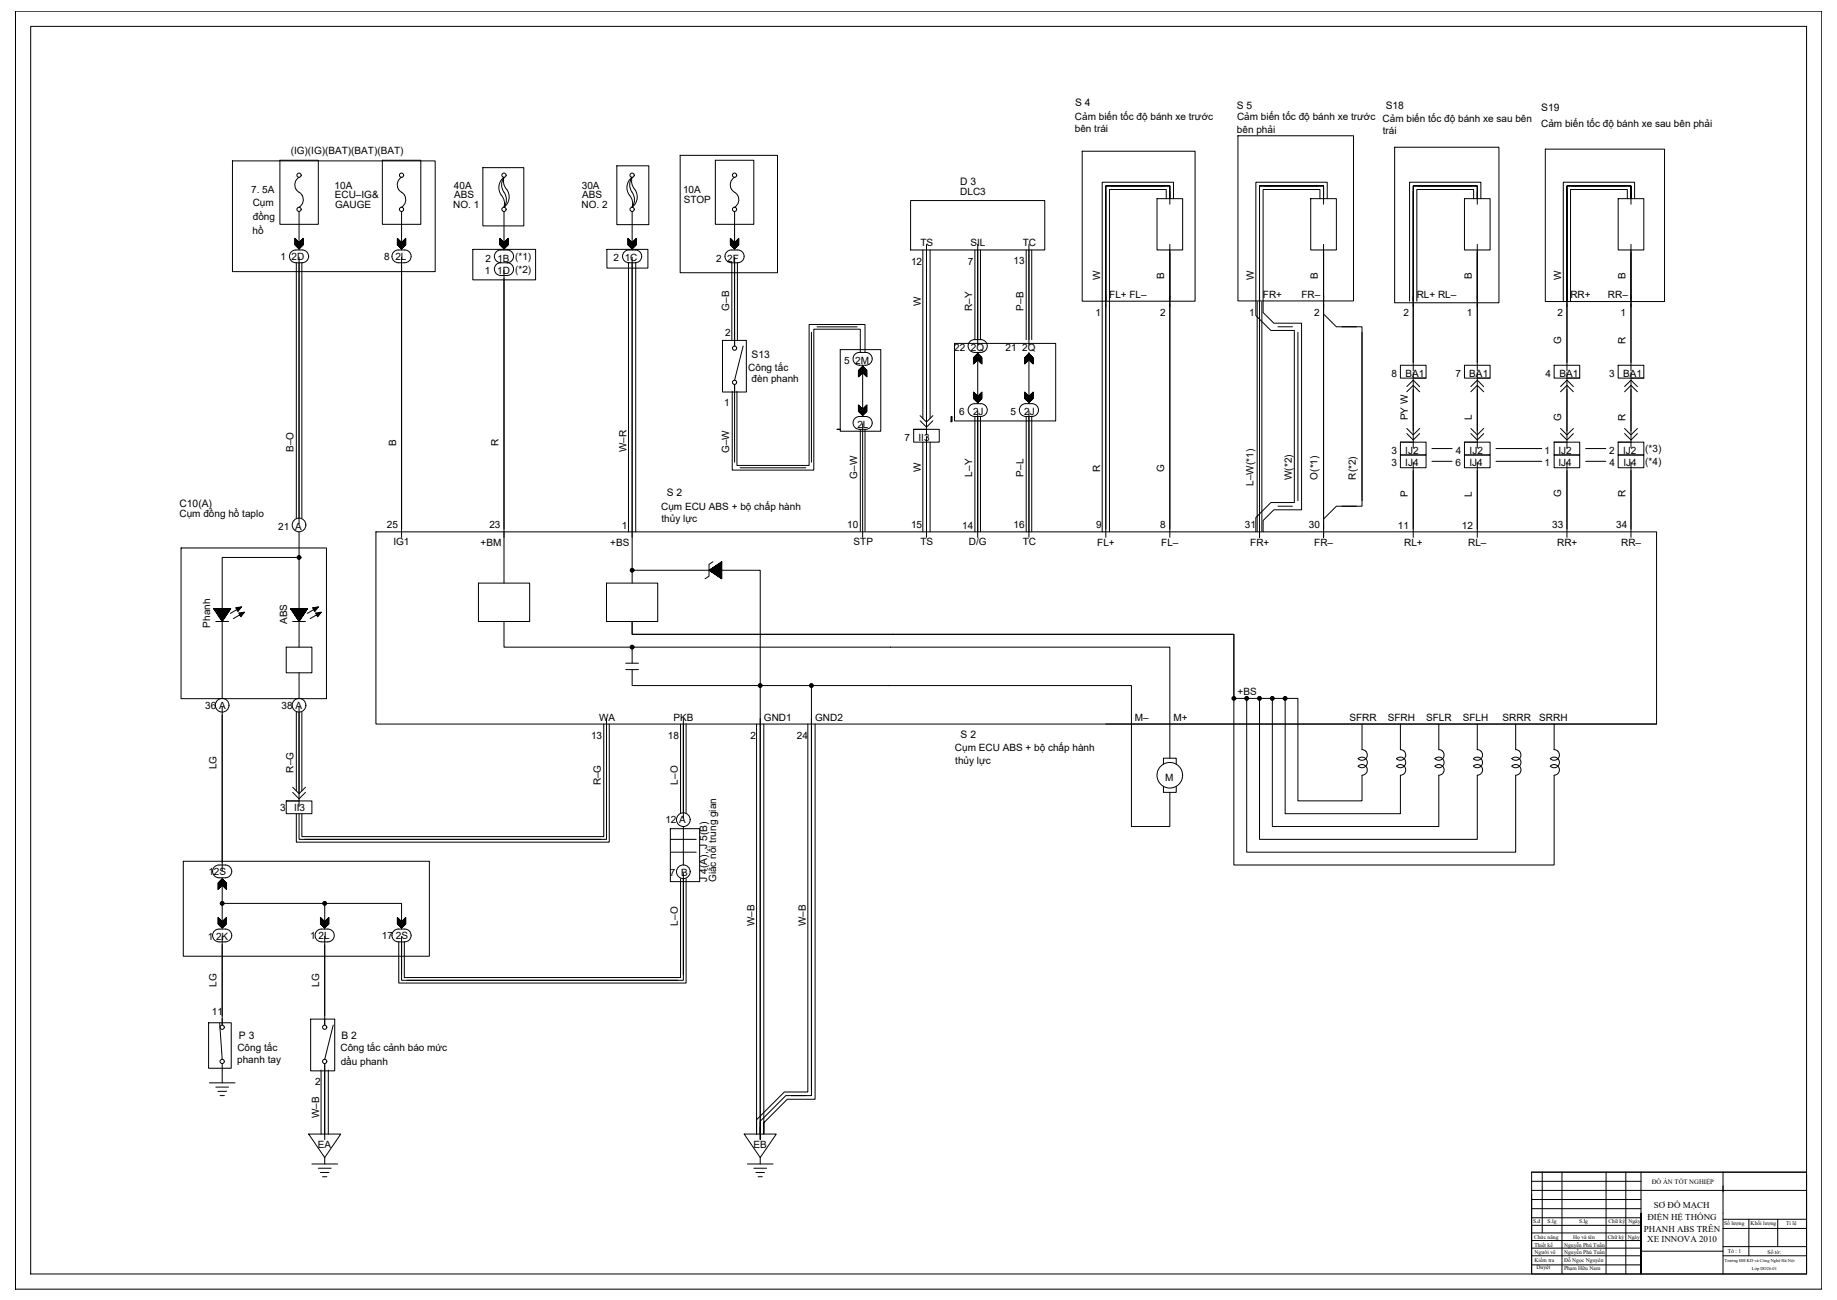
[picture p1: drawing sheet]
<svg xmlns="http://www.w3.org/2000/svg" width="1189mm" height="841mm" viewBox="0 0 1189 841" stroke-linecap="round" stroke-linejoin="round" font-family="sans-serif">
<!-- layer: PDF_Geometry -->
<g fill="none" stroke="#000" stroke-width=".65">
<path d="M181 104h25v41h-25zM194 115a6 6 0 0 0 1 11 6 6 0 0 1-1 8M247 104h25v41h-25zM260 115a6 6 0 0 0 1 11 6 6 0 0 1-1 8M326 115a9 9 0 0 0 3 9 8 8 0 0 1-3 10 9 9 0 0 0-1-11 8 8 0 0 1 1-8zM326 115a9 9 0 0 0-1 13l2 3-1 3M409 115a9 9 0 0 0-1 13l1 3v3M409 115a9 9 0 0 0 2 9 8 8 0 0 1-2 10 9 9 0 0 0-1-11 8 8 0 0 1 1-8zM463 104h25v41h-25zM475 115a6 6 0 0 0 2 11 6 6 0 0 1-2 8M194 137v25M260 137v25"/>
<path d="M326 137v25M409 137v25M475 137v25M194 157l-3-3v4l3 3 2-3v-4l-2 3-3-2v3v-3l1 4v-3v4v-4h1v4v-3l1 4v-4v4v-4v3l1-4v4v-5v4l1-4v3M260 157l-3-3v4l3 3 3-3v-4l-3 3-3-2v3l1-3v4v-3v4h1v-4v4v-3l1 4v-4v4v-4l1 3v-4v4l1-5v4v-4v3M326 157l-3-3v4l3 3 3-3v-4l-3 3-2-2v3v-3l1 4v-3v4v-4l1 4v-3v4v-4v4l1-4v3l1-4v3v-4v4l1-4v3M409 157l-3-3v4l3 3 3-3v-4l-3 3-2-2v3v-3v4v-3l1 4v-4v4h1v-3v4v-4v4l1-5v4v-4l1 3v-4v4l1-4v3M475 157l-2-3v4l2 3 3-3v-4l-3 3-2-2v3v-3v4h1v-3v4v-4h1v4v-3v4v-4h1v4v-4v3l1-4v4v-5v4l1-4v3M189 163l2-1h5a4 4 0 0 1 4 4 4 4 0 0 1-4 4h-5a4 4 0 0 1-3-3 4 4 0 0 1 1-4zM192 170v165M194 166v173M195 170v165"/>
<path d="M255 163l2-1h5a4 4 0 0 1 4 4 4 4 0 0 1-4 4h-4a4 4 0 0 1-4-3 4 4 0 0 1 1-4zM260 166v182M324 162a4 4 0 0 0-4 4 4 4 0 0 0 4 4 4 4 0 0 0-4 4 4 4 0 0 0 4 4M324 162h4a4 4 0 0 1 4 4 4 4 0 0 1-4 4M324 170h4M326 175v202M328 170a4 4 0 0 1 4 4 4 4 0 0 1-4 4h-4M404 163l2-1h5a4 4 0 0 1 4 4 4 4 0 0 1-4 4h-4a4 4 0 0 1-4-3 4 4 0 0 1 1-4zM407 170v174M409 166v211M411 170v174M470 163l3-1h4a4 4 0 0 1 5 4 4 4 0 0 1-5 4h-4a4 4 0 0 1-3-2 4 4 0 0 1 0-5z"/>
<path d="M474 170v50M475 166v58M477 170v50M525 215v84M529 211h26M481 224l-6 22M556 240v3v-4v4l1-4v3v-4v4l1-5v4v-4l1 4v-3v4v-4l1 4v-3l1 4v-3v3l-3-2-2 3v-4l2-3 3 3v4l-3-3M556 236a4 4 0 0 1-4-4 4 4 0 0 1 4-4h4a4 4 0 0 1 4 4 4 4 0 0 1-4 4M556 236h4M557 228v-15h-30v91h-53v-51M558 236v33M560 228v-18h-36v91h-47v-48"/>
<path d="M475 249v50M553 271l3-2h4a4 4 0 0 1 4 5 4 4 0 0 1-4 4h-4a4 4 0 0 1-4-3 4 4 0 0 1 1-4zM557 278v66M558 265l-2-3v4l2 3 3-3v-4l-3 3-2-3v4v-3l1 4v-3v4v-4l1 4v-3v4v-4h1v3v-4v4v-4l1-1v4v-4v4l1-1v-4v4M558 274v74M560 278v66M479 303h43M194 344v50M193 362v-2h1v2M194 361h-50v91M310 377h33v25h-33zM393 377h33v25h-33z"/>
<path d="M409 370v-2v2M409 369h83v365v-9l17-16h16v-241M461 363l-2 2v8l-3 1M467 363v11v-10v10l-1-10v10v-9l-1 8v-8v8v-8l-1 7v-6v6v-6l-1 6v-6v5l-1-4v4v-4v4l-1-4v3v-2l-1 2v-2v1h-1l8 5v-11l-8 6M138 394h11h-10h10l-10 1h9h-9h9l-8 1h8h-8l7 1h-6h6h-6l6 1h-6h5l-4 1h4h-4h3l-3 1h3h-2h2l-2 1h1h-1l1 1 5-8h-11l6 8M154 394l1-1-2 1 1 1 2-2h-3l1 3 2-3-7 4M156 397h1h-2l1 1 2-2-4 1 2 2 2-3-7 4M188 394h11h-11h11l-10 1h9h-9h9l-8 1h7h-7l7 1h-7h7h-6l5 1h-5h5l-5 1h5h-4h3l-3 1h3h-3h2l-1 1h1h-1l1 1 5-8h-11l6 8v17M204 394l1-1-2 1 1 1 2-2h-4l2 3 2-3-7 4M206 397v1l1-1h-2l1 1 2-2-4 1 2 2 2-3-7 4M140 402h8M185 419h17v16h-17z"/>
<path d="M189 402h9M326 402v17h250M409 420v-2v2M409 402v8h169M409 419v10M194 435v17M405 429h8M405 433h8M409 433v11h166M144 457v106M194 457v65M492 444v-1v1"/>
<path d="M525 444v-1v1M525 444v261M192 461v51M195 461v51M391 468v73h-196v-15M393 468v75h-199v-17M393 465v74M394 468v77h-202v-19M440 468v58M442 465v64M444 468v58M490 468v266v-10l18-18h15v-238"/>
<path d="M492 465v272v-8M494 468v266v-8l16-15h18v-243M185 518h17v8h-17zM185 518h9M189 513l5 4 4-4M189 509l5 4 4-4M442 535v25M197 543h192M434 543h17M434 551h17M141 571v4l1-4v3v-4v4l1-4v-1v4l1-4v4v-1v-3v4l1-4v4v-3v4l1-3v4v-4v4l-2-2-3 2v-4l3-3 3 3v4l-3-2M142 568h4"/>
<path d="M144 568v16h116v17M146 568a4 4 0 0 0 4-4 4 4 0 0 0-4-4h-4a4 4 0 0 0-4 4 4 4 0 0 0 4 4M440 568v64h-178v-23M442 568v66h-182v-25M442 565v66M444 568v68h-186v-27M144 585v-1v1M144 596l-3-2v4l3 2 3-2v-4l-3 2-3-2v4l1-4v5v-4l1 4v-4v1v4v-4h1v4v-3v-1v4v-4l1 3v-4v4l1-5v4v-4v4M144 584v17M210 585v-1v1M210 596l-3-2v4l3 2 3-2v-4l-3 2-2-2v4v-4v4v1v-4l1 4v-4v4l1 1v-4v4v-3v-1v4l1-4v3v-4l1 4v-4v-1v4l1-4v4M210 584v17"/>
<path d="M260 596l-3-2v4l3 2 3-2v-4l-3 2-3-2v4l1-4v4v1v-4v4h1v-4v4v1v-4l1 4v-3v-1v4v-4l1 3v-4v4l1-4v-1v4v-4v4M139 602l2-1h5a4 4 0 0 1 4 4 4 4 0 0 1-4 4h-4a4 4 0 0 1-4-2 4 4 0 0 1 1-5zM144 606v57M205 602l2-1h5a4 4 0 0 1 4 4 4 4 0 0 1-4 4h-4a4 4 0 0 1-4-2 4 4 0 0 1 1-5zM210 606v57M255 603l2-2h5a4 4 0 0 1 4 4 4 4 0 0 1-4 4h-4a4 4 0 0 1-4-2 4 4 0 0 1 1-4zM260 606v25M263 634h176M142 662l2 23M216 663l-6 22M144 688v13M208 692v42"/>
<path d="M210 688v49M212 692v42M136 701h16M140 703h8M141 706h6M142 709h3M512 709h10M200 734h21l-11 15zM482 734h20l-10 15zM202 753h16M206 756h8M207 759h6"/>
<path d="M210 749v4M484 753h16M488 756h8M489 759h6M492 749v4M209 761h3M491 761h2"/>
<circle cx="194" cy="113" r="1.4"/>
<circle cx="260" cy="113" r="1.4"/>
<circle cx="326" cy="113" r="1.4"/>
<circle cx="409" cy="113" r="1.4"/>
<circle cx="475" cy="113" r="1.4"/>
<circle cx="194" cy="135" r="1.4"/>
<circle cx="260" cy="135" r="1.4"/>
<circle cx="326" cy="135" r="1.4"/>
<circle cx="409" cy="135" r="1.4"/>
<circle cx="475" cy="135" r="1.4"/>
<circle cx="475" cy="225" r="1.4"/>
<circle cx="475" cy="247" r="1.4"/>
<circle cx="194" cy="340" r="4"/>
<circle cx="194" cy="361" r="1.2"/>
<circle cx="194" cy="361" r="1"/>
<circle cx="409" cy="369" r="1.2"/>
<circle cx="409" cy="369" r=".9"/>
<circle cx="409" cy="419" r="1.2"/>
<circle cx="409" cy="419" r=".9"/>
<circle cx="144" cy="456" r="4"/>
<circle cx="194" cy="456" r="4"/>
<circle cx="492" cy="444" r="1.2"/>
<circle cx="492" cy="444" r="1"/>
<circle cx="525" cy="444" r="1.2"/>
<circle cx="525" cy="444" r=".9"/>
<circle cx="442" cy="530" r="4"/>
<circle cx="442" cy="564" r="4"/>
<circle cx="144" cy="584" r="1.2"/>
<circle cx="144" cy="584" r="1"/>
<circle cx="210" cy="584" r="1.2"/>
<circle cx="210" cy="584" r=".9"/>
<circle cx="144" cy="665" r="1.4"/>
<circle cx="210" cy="665" r="1.4"/>
<circle cx="144" cy="687" r="1.4"/>
<circle cx="210" cy="687" r="1.4"/>
</g>
<!-- layer: PDF2_Geometry -->
<g fill="none" stroke="#000" stroke-width=".65">
<path d="M716 120h41v9v-9h-41v75zM716 124v224M719 120h34M749 129h16v33h-16zM755 129v-6h-37v72M757 124v8M759 129v-11h-46v77M815 120h42v9v-9h-42v75zM815 124v74M819 120h34M848 129h17v33h-17zM854 129v-6h-37v79l7 7h18v121h-18l-7 7v7"/>
<path d="M857 124v8M859 129v-11h-46v86l9 10h16v111h-16l-9 10v9M915 120h41v9v-9h-41v75zM915 124v116M918 120h34M948 129h16v33h-16zM954 129v-6h-37v72M956 124v8M958 129v-11h-46v77M1014 120h42v9v-9h-42v75zM1014 124v116M1018 120h34"/>
<path d="M1047 129h17v33h-17zM1053 129v-6h-37v72M1056 124v8M1058 129v-11h-46v77M600 158v123M633 158v65M666 158v65M757 158v190M857 158v184v-6l8-9h16v-116h-16l-8-8v-6M956 158v82M1056 158v82M597 162v109"/>
<path d="M602 162v109M631 162v58M635 162v58M664 162v58M668 162v58M814 195v149M815 200v-9v157v-9M817 195v149M857 200v-9v157v-9M827 211h9M840 215v109M868 211h10"/>
<path d="M881 215v109M628 221l2-1h5a4 4 0 0 1 4 4 4 4 0 0 1-4 4h-4a4 4 0 0 1-4-3 4 4 0 0 1 1-4zM630 231v4l1-4v3v-4l1 4v-4v3v-4v4l1-1v-3v4v-4l1 4v1v-4v4v-4l1 1v4v-4v4l-2-2-3 3v-5l3-2 3 2v5l-3-3M633 228v33M663 231v4l1-4v4v-5l1 4v-4v3l1-4v4v-1v-3v4v-4l1 1v4v-4l1 4v-4v1v4v-4v4l-2-2-3 3v-5l3-2 3 2v5l-3-3M666 228v33M906 236h17v9h-17zM948 236h16v9h-16zM1006 236h16v9h-16zM1047 236h17v9h-17zM633 256l-3-2v4l3 3 3-3v-4l-3 3-3-3v4l1-4v4v-3v4l1-3v4v-4l1 4v-3v-1v4v-4l1 4v-5v4l1-4v3v-4v4M666 256l-3-2v4l3 3 3-3v-4l-3 3-3-3v4l1-4v4v-3l1 4v-3v4l1-4v4v-3v-1v4v-4h1v4v-5v4l1-4v3v-4v4"/>
<path d="M910 250l5-4 4 4M910 253l5-4 4 4M915 241v49M915 245h8M952 250l4-4 4 4M952 253l4-4 4 4M956 241v49M956 245h8M1010 250l4-4 4 4M1010 253l4-4 4 4M1014 241v49M1014 245h8"/>
<path d="M1051 253l5-4 4 4M1051 250l5-4 4 4M1056 241v49M1056 245h8M591 278h17v8h-17zM591 278h9M595 272l5 4 4-4M595 269l5 4 4-4M628 263l2-2h5a4 4 0 0 1 4 4 4 4 0 0 1-4 4h-4a4 4 0 0 1-4-2 4 4 0 0 1 1-4zM631 269v75M633 266v82M635 269v75"/>
<path d="M661 263l2-2h5a4 4 0 0 1 4 4 4 4 0 0 1-4 4h-4a4 4 0 0 1-4-2 4 4 0 0 1 1-4zM664 269v75M666 266v82M668 269v75M910 277l5 4 4-4M952 277l4 4 4-4M1010 277l4 4 4-4M1051 277l5 4 4-4M597 286v58M600 282v66M602 286v58M906 294h17v9h-17z"/>
<path d="M906 286h17v8h-17zM906 286h9M910 281l5 4 4-4M915 299v49M927 290h13M927 298h13M948 294h16v9h-16zM948 286h16v8h-16zM948 286h8M952 281l4 4 4-4M956 299v49M968 290h30"/>
<path d="M968 298h30M1006 294h16v9h-16zM1006 286h16v8h-16zM1006 286h8M1010 281l4 4 4-4M1014 299v49M1026 290h13M1026 298h13M1047 294h17v9h-17zM1047 286h17v8h-17zM1047 286h9M1051 281l5 4 4-4"/>
<path d="M1056 299v49M827 327h9M868 327h10M576 419h181v72M578 410h221v42h41v66h41v-16a3 3 0 0 0 4-5 3 3 0 0 0-6-1 3 3 0 0 0 5 0 3 3 0 0 0 0-5 3 3 0 0 0-5 0M575 444h157v91h25v-22M798 453v-2h1v2M799 452v108h207v-58a3 3 0 0 0 3-5 3 3 0 0 0-6-1 3 3 0 0 0 5 0 3 3 0 0 0 0-5 3 3 0 0 0-5 0M807 453v-2v2M807 452v99h174v-49M815 453v-2v2M815 452v91h141v-41a3 3 0 0 0 3-5 3 3 0 0 0-5-1 3 3 0 0 0 4 0 3 3 0 0 0 0-5 3 3 0 0 0-4 0"/>
<path d="M823 453v-2h1v2M823 452v83h108v-33a3 3 0 0 0 3-5 3 3 0 0 0-5-1 3 3 0 0 0 5 0 3 3 0 0 0 0-5 3 3 0 0 0-5 0 3 3 0 0 0 5-1 3 3 0 0 0-3-5v-17M831 453v-2h1v2M832 452v74h74v-24M716 468h356M881 468v17l3 1M906 468v17M956 468v17l2 1M981 468v17a3 3 0 0 1 3 5 3 3 0 0 1-6 1M1006 468v17a3 3 0 0 1 3 5 3 3 0 0 1-6 1M753 494v-3h8v3M879 491h.1"/>
<path d="M884 486a3 3 0 0 1 0 5 3 3 0 0 1-5 0M904 491a3 3 0 0 1 5 0 3 3 0 0 1 0 5 3 3 0 0 1-5 0l2-1M904 491h.1M906 485a3 3 0 0 1 3 5 3 3 0 0 1-5 1M906 495a3 3 0 0 1 4 3 3 3 0 0 1-4 4M954 491h.1M959 486a3 3 0 0 1-1 5 3 3 0 0 1-4 0M978 491a3 3 0 0 1 5 0 3 3 0 0 1 0 5 3 3 0 0 1-5 0 3 3 0 0 1 6 1 3 3 0 0 1-3 5M978 491h.1M1003 491h.1M753 509v4h8v-4"/>
<circle cx="799" cy="452" r="1.2"/>
<circle cx="799" cy="452" r=".9"/>
<circle cx="807" cy="452" r="1.2"/>
<circle cx="807" cy="452" r=".9"/>
<circle cx="815" cy="452" r="1.2"/>
<circle cx="815" cy="452" r=".9"/>
<circle cx="823" cy="452" r="1.2"/>
<circle cx="823" cy="452" r=".9"/>
<circle cx="832" cy="452" r="1.2"/>
<circle cx="832" cy="452" r=".9"/>
<circle cx="757" cy="502" r="8"/>
</g>
<!-- layer: 0 -->
<g fill="none" stroke="#000" stroke-width=".65">
<path d="M700 98h73v97h-73zM801 88h75v107h-75zM903 95h67v101h-67zM1000 96h77v99h-77zM150 104h132v72h-132zM313 108h26v38h-26zM399 107h21v38h-21zM440 100h63v76h-63zM589 130h87v32h-87zM306 161h41v20h-41zM393 161h26v12h-26zM713 195v149"/>
<path d="M718 195v149M468 220h15v34h-15zM544 226h26v53h-26zM618 222h65v50h-65zM542 278h2h-2M615 269h1v4h-1zM117 354h94v98h-94zM243 344h829v124h-829zM409 402v8h390v42M434 536h19v34h-19zM119 557h159v62h-159zM201 659h16v34h-16z"/>
<path d="M135 662h15v29h-15z"/>
</g>
<!-- layer: AM_0 -->
<g fill="none" stroke="#000" stroke-width=".65">
<path d="M10 7h1169v827h-1169zM20 17h1149v807h-1149zM991 758v66h178v-65M991 758h178h-54v13M991 758h124M998 758v40M1011 758v66M1039 758v66M1052 758v66M1062 758v66v-39M991 776h71M991 770h178"/>
<path d="M991 764h71M991 773v51M1115 767v57M991 798h71M991 793h71M991 788h71M991 782h71M1115 795h54M1115 789h54M1132 789v23M1150 789v17M991 803h71"/>
<path d="M991 812h71M991 807h71M991 818h71M1062 809h53M1115 806h54M1115 812h54"/>
</g>
<g font-size="6.7">
<text x="696" y="68">S 4</text>
<text x="800" y="71">S 5</text>
<text x="897" y="70">S18</text>
<text x="997" y="72">S19</text>
<text x="621" y="119">D 3</text>
<text x="486" y="231">S13</text>
<text x="432" y="321">S 2</text>
<text x="116" y="328">C10(A)</text>
<text x="622" y="477">S 2</text>
<text x="458" y="571" transform="rotate(-90 458 571)">J 4(A), J 5(B)</text>
<text x="155" y="672">P 3</text>
<text x="221" y="672">B 2</text>
</g>
<g font-size="6.5">
<text x="696" y="77">Cảm biến tốc độ bánh xe trước</text>
<text x="801" y="78">Cảm biến tốc độ bánh xe trước</text>
<text x="895" y="79">Cảm biến tốc độ bánh xe sau bên</text>
<text x="997" y="82">Cảm biến tốc độ bánh xe sau bên phải</text>
<text x="696" y="85">bên trái</text>
<text x="801" y="86">bên phải</text>
<text x="895" y="87">trái</text>
<text x="188" y="100">(IG)(IG)(BAT)(BAT)(BAT)</text>
<text x="163" y="125">7. 5A</text>
<text x="217" y="122">10A</text>
<text x="294" y="122">40A</text>
<text x="377" y="122">30A</text>
<text x="442" y="125">10A</text>
<text x="217" y="128">ECU–IG&amp;</text>
<text x="294" y="128">ABS</text>
<text x="377" y="128">ABS</text>
<text x="442" y="131">STOP</text>
<text x="621" y="126">DLC3</text>
<text x="164" y="133">Cụm</text>
<text x="217" y="134">GAUGE</text>
<text x="293" y="134">NO. 1</text>
<text x="376" y="134">NO. 2</text>
<text x="164" y="142">đồng</text>
<text x="163" y="151">hồ</text>
<text x="596" y="159">TS</text>
<text x="628" y="159">SIL</text>
<text x="662" y="159">TC</text>
<text x="181" y="168">1 2D</text>
<text x="249" y="168">8 2L</text>
<text x="314" y="169">2</text>
<text x="322" y="169">1B (*1)</text>
<text x="397" y="169">2 1C</text>
<text x="463" y="169">2 2F</text>
<text x="590" y="171">12</text>
<text x="626" y="171">7</text>
<text x="656" y="171">13</text>
<text x="314" y="178">1</text>
<text x="322" y="178">1D (*2)</text>
<text x="712" y="181" transform="rotate(-90 712 181)">W</text>
<text x="753" y="181" transform="rotate(-90 753 181)">B</text>
<text x="812" y="181" transform="rotate(-90 812 181)">W</text>
<text x="853" y="181" transform="rotate(-90 853 181)">B</text>
<text x="952" y="181" transform="rotate(-90 952 181)">B</text>
<text x="1010" y="181" transform="rotate(-90 1010 181)">W</text>
<text x="1052" y="181" transform="rotate(-90 1052 181)">B</text>
<text x="596" y="198" transform="rotate(-90 596 198)">W</text>
<text x="718" y="193">FL+ FL–</text>
<text x="817" y="193">FR+</text>
<text x="842" y="193">FR–</text>
<text x="917" y="193">RL+ RL–</text>
<text x="1016" y="193">RR+</text>
<text x="1041" y="193">RR–</text>
<text x="472" y="201" transform="rotate(-90 472 201)">G–B</text>
<text x="629" y="201" transform="rotate(-90 629 201)">R–Y</text>
<text x="662" y="201" transform="rotate(-90 662 201)">P–B</text>
<text x="709" y="204">1</text>
<text x="751" y="204">2</text>
<text x="808" y="204">1</text>
<text x="850" y="204">2</text>
<text x="908" y="204">2</text>
<text x="949" y="204">1</text>
<text x="1008" y="204">2</text>
<text x="1049" y="204">1</text>
<text x="469" y="218">2</text>
<text x="618" y="227">22 2Q</text>
<text x="651" y="227">21 2Q</text>
<text x="1010" y="222" transform="rotate(-90 1010 222)">G</text>
<text x="1052" y="222" transform="rotate(-90 1052 222)">R</text>
<text x="484" y="240">Công tắc</text>
<text x="546" y="235">5 2M</text>
<text x="901" y="244">8</text>
<text x="910" y="244">BA1</text>
<text x="942" y="244">7</text>
<text x="951" y="244">BA1</text>
<text x="1000" y="244">4</text>
<text x="1009" y="244">BA1</text>
<text x="1041" y="244">3</text>
<text x="1050" y="244">BA1</text>
<text x="486" y="247">đèn phanh</text>
<text x="469" y="262">1</text>
<text x="621" y="269">6</text>
<text x="630" y="269">2J</text>
<text x="654" y="269">5</text>
<text x="663" y="269">2J</text>
<text x="911" y="272" transform="rotate(-90 911 272)">PY W</text>
<text x="952" y="272" transform="rotate(-90 952 272)">L</text>
<text x="1010" y="272" transform="rotate(-90 1010 272)">G</text>
<text x="1052" y="272" transform="rotate(-90 1052 272)">R</text>
<text x="555" y="277">2L</text>
<text x="585" y="285">7</text>
<text x="594" y="285">II3</text>
<text x="190" y="292" transform="rotate(-90 190 292)">B–O</text>
<text x="256" y="288" transform="rotate(-90 256 288)">B</text>
<text x="323" y="289" transform="rotate(-90 323 289)">R</text>
<text x="405" y="293" transform="rotate(-90 405 293)">W–R</text>
<text x="472" y="293" transform="rotate(-90 472 293)">G–W</text>
<text x="900" y="293">3</text>
<text x="909" y="293">IJ2</text>
<text x="942" y="293">4</text>
<text x="951" y="293">IJ2</text>
<text x="1000" y="293">1</text>
<text x="1009" y="293">IJ2</text>
<text x="1041" y="293">2</text>
<text x="1050" y="293">IJ2</text>
<text x="1065" y="293">(*3)</text>
<text x="596" y="305" transform="rotate(-90 596 305)">W</text>
<text x="712" y="305" transform="rotate(-90 712 305)">R</text>
<text x="753" y="305" transform="rotate(-90 753 305)">G</text>
<text x="900" y="302">3</text>
<text x="909" y="302">IJ4</text>
<text x="942" y="302">6</text>
<text x="951" y="302">IJ4</text>
<text x="1000" y="302">1</text>
<text x="1009" y="302">IJ4</text>
<text x="1042" y="302">4</text>
<text x="1051" y="302">IJ4</text>
<text x="1065" y="301">(*4)</text>
<text x="555" y="310" transform="rotate(-90 555 310)">G–W</text>
<text x="629" y="308" transform="rotate(-90 629 308)">L–Y</text>
<text x="662" y="308" transform="rotate(-90 662 308)">P–L</text>
<text x="836" y="311" transform="rotate(-90 836 311)">W(*2)</text>
<text x="853" y="310" transform="rotate(-90 853 310)">O(*1)</text>
<text x="877" y="310" transform="rotate(-90 877 310)">R(*2)</text>
<text x="811" y="314" transform="rotate(-90 811 314)">L–W(*1)</text>
<text x="911" y="322" transform="rotate(-90 911 322)">P</text>
<text x="952" y="321" transform="rotate(-90 952 321)">L</text>
<text x="1010" y="322" transform="rotate(-90 1010 322)">G</text>
<text x="1052" y="322" transform="rotate(-90 1052 322)">R</text>
<text x="428" y="330">Cụm ECU ABS + bộ chấp hành</text>
<text x="116" y="335">Cụm đồng hồ taplo</text>
<text x="250" y="342">25</text>
<text x="317" y="342">23</text>
<text x="402" y="342">1</text>
<text x="428" y="338">thủy lực</text>
<text x="548" y="342">10</text>
<text x="590" y="342">15</text>
<text x="623" y="342">14</text>
<text x="656" y="342">16</text>
<text x="709" y="342">9</text>
<text x="751" y="342">8</text>
<text x="806" y="342">31</text>
<text x="847" y="342">30</text>
<text x="905" y="342">11</text>
<text x="946" y="342">12</text>
<text x="1005" y="342">33</text>
<text x="1046" y="342">34</text>
<text x="180" y="343">21 A</text>
<text x="255" y="353">IG1</text>
<text x="311" y="354">+BM</text>
<text x="395" y="353">+BS</text>
<text x="552" y="353">STP</text>
<text x="596" y="353">TS</text>
<text x="627" y="353">D/G</text>
<text x="662" y="353">TC</text>
<text x="710" y="353">FL+</text>
<text x="752" y="353">FL–</text>
<text x="809" y="353">FR+</text>
<text x="851" y="353">FR–</text>
<text x="909" y="353">RL+</text>
<text x="950" y="353">RL–</text>
<text x="1008" y="353">RR+</text>
<text x="1049" y="353">RR–</text>
<text x="136" y="406" transform="rotate(-90 136 406)">Phanh</text>
<text x="186" y="404" transform="rotate(-90 186 404)">ABS</text>
<text x="801" y="450">+BS</text>
<text x="133" y="459">36 A</text>
<text x="182" y="459">38 A</text>
<text x="388" y="466">WA</text>
<text x="436" y="466">PKB</text>
<text x="494" y="466">GND1</text>
<text x="528" y="466">GND2</text>
<text x="735" y="466">M–</text>
<text x="759" y="466">M+</text>
<text x="873" y="466">SFRR</text>
<text x="898" y="466">SFRH</text>
<text x="923" y="466">SFLR</text>
<text x="947" y="466">SFLH</text>
<text x="972" y="466">SRRR</text>
<text x="996" y="466">SRRH</text>
<text x="383" y="478">13</text>
<text x="432" y="478">18</text>
<text x="486" y="478">2</text>
<text x="516" y="478">24</text>
<text x="618" y="486">Cụm ECU ABS + bộ chấp hành</text>
<text x="140" y="498" transform="rotate(-90 140 498)">LG</text>
<text x="618" y="494">thủy lực</text>
<text x="190" y="500" transform="rotate(-90 190 500)">R–G</text>
<text x="389" y="508" transform="rotate(-90 389 508)">R–G</text>
<text x="439" y="508" transform="rotate(-90 439 508)">L–O</text>
<text x="754" y="505">M</text>
<text x="181" y="525">3</text>
<text x="190" y="525">II3</text>
<text x="431" y="533">12 A</text>
<text x="135" y="566">12S</text>
<text x="434" y="567">7 B</text>
<text x="464" y="571" transform="rotate(-90 464 571)">Giắc nối trung gian</text>
<text x="439" y="599" transform="rotate(-90 439 599)">L–O</text>
<text x="488" y="599" transform="rotate(-90 488 599)">W–B</text>
<text x="522" y="599" transform="rotate(-90 522 599)">W–B</text>
<text x="134" y="608">1 2K</text>
<text x="201" y="608">1 2L</text>
<text x="247" y="607">17 2S</text>
<text x="140" y="639" transform="rotate(-90 140 639)">LG</text>
<text x="207" y="639" transform="rotate(-90 207 639)">LG</text>
<text x="137" y="657">11</text>
<text x="154" y="680">Công tắc</text>
<text x="220" y="680">Công tắc cảnh báo mức</text>
<text x="154" y="688">phanh tay</text>
<text x="221" y="689">dầu phanh</text>
<text x="204" y="702">2</text>
<text x="207" y="724" transform="rotate(-90 207 724)">W–B</text>
<text x="206" y="743">EA</text>
<text x="488" y="743">EB</text>
</g>
<g font-size="5.8">
<text x="1070" y="782">SƠ ĐỒ MẠCH</text>
<text x="1066" y="789">ĐIỆN HỆ THỐNG</text>
<text x="1064" y="797">PHANH ABS TRÊN</text>
<text x="1066" y="804">XE INNOVA 2010</text>
</g>
<text font-size="4.4" x="1069" y="766">ĐỒ ÁN TỐT NGHIỆP</text>
<g font-size="3.6">
<text x="992" y="791">S.d</text>
<text x="1002" y="791">S.lg</text>
<text x="1022" y="791">S.lg</text>
<text x="1041" y="791">Chữ ký</text>
<text x="1054" y="791">Ngày</text>
<text x="1116" y="793">Số lượng</text>
<text x="1133" y="793">Khối lượng</text>
<text x="1156" y="793">Tỉ lệ</text>
<text x="993" y="801">Chức năng</text>
<text x="1018" y="802">Họ và tên</text>
<text x="1041" y="802">Chữ ký</text>
<text x="1053" y="801">Ngày</text>
<text x="993" y="807">Thiết kế</text>
<text x="1012" y="806">Nguyễn Phú Tuấn</text>
<text x="993" y="811">Người vẽ</text>
<text x="1012" y="811">Nguyễn Phú Tuấn</text>
<text x="1118" y="811">Tờ : 1</text>
<text x="1144" y="811">Số tờ:</text>
<text x="993" y="817">Kiểm tra</text>
<text x="994" y="821">Duyệt</text>
<text x="1012" y="816">Đỗ Ngọc Nguyên</text>
<text x="1012" y="822">Phạm Hữu Nam</text>
</g>
<g font-size="2.9">
<text x="1116" y="817">Trường ĐH KD và Công Nghệ Hà Nội</text>
<text x="1134" y="822">Lớp DO26.01</text>
</g>
</svg>
